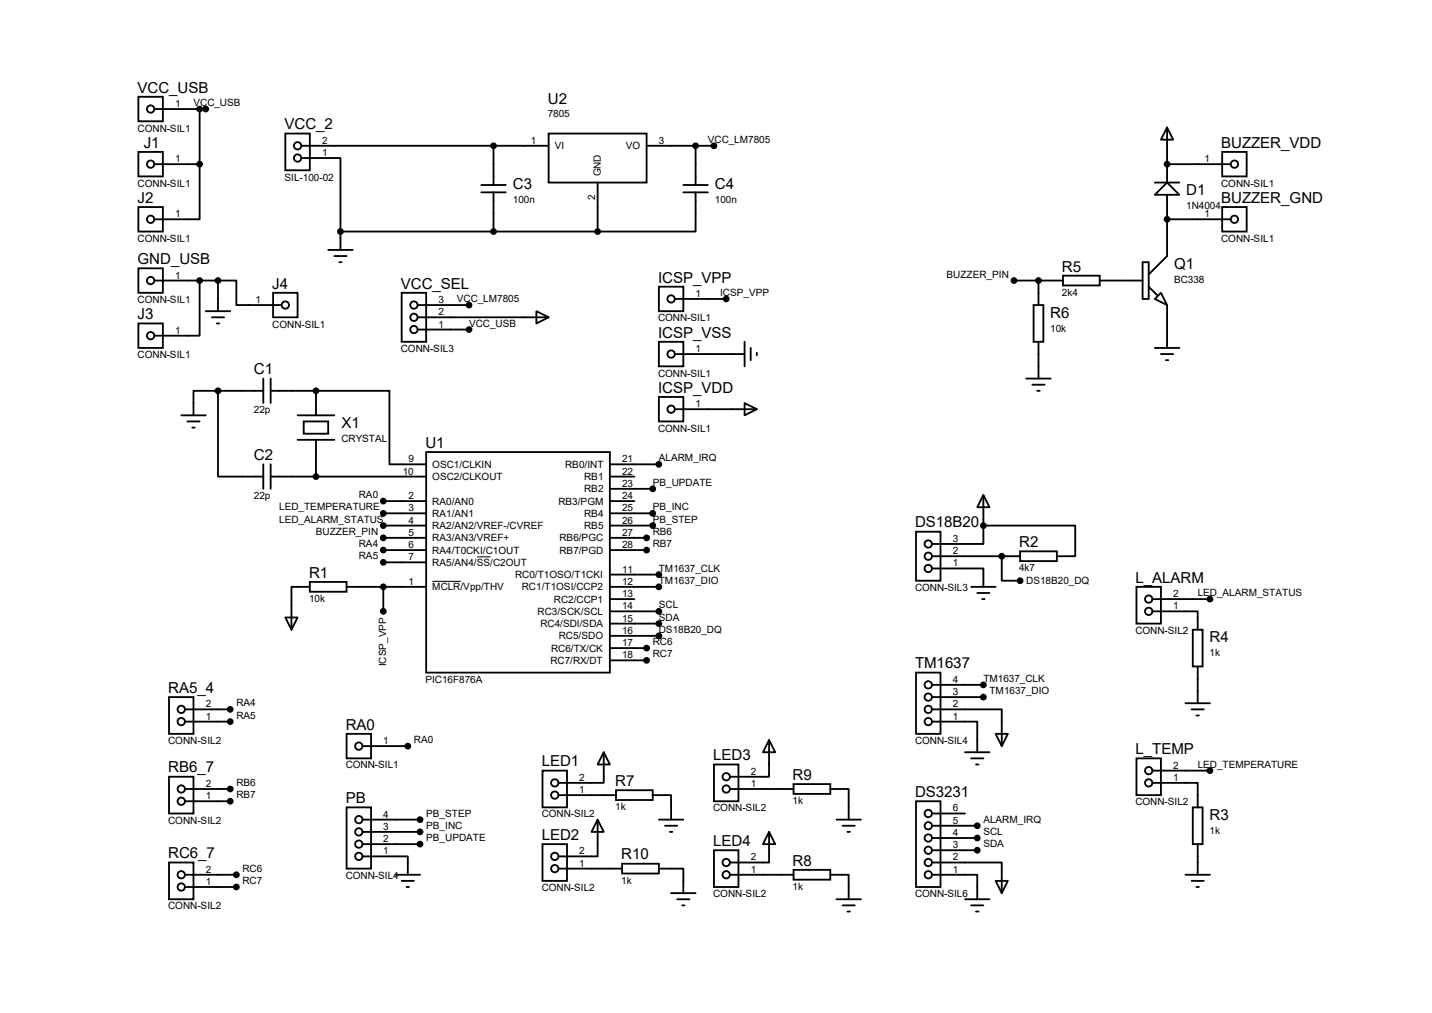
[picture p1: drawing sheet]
<svg xmlns="http://www.w3.org/2000/svg" width="297mm" height="210mm" viewBox="0 0 297 210" stroke-linecap="round" stroke-linejoin="round" font-family="sans-serif">
<g fill="none" stroke="#000" stroke-width=".38">
<path d="M28.7 20.1h5.1v5h-5.1zM28.7 31.5h5.1v5.1h-5.1zM32 34h9.4M32 22.6h10.7M41.4 34v11.5h-9.4M41.4 22.6v11.4M59.2 27.7h5.1v7.6h-5.1zM62.5 32.8h8.1v15.2M62.5 30.2h51.3M99.8 38.4h5.1M99.8 39.9h5.1M102.4 30.2v8.2"/>
<path d="M102.4 39.9v8.1M113.8 27.7h20.3v10.1h-20.3zM124 37.8v10.2M134.1 30.2h14M141.7 38.4h5.1M141.7 39.9h5.1M144.3 39.9v8.1h-20.3M144.3 30.2v8.2M239.5 37.8h5.1M242.1 26.4l1.2 2.6h-2.5zM242.1 37.8l2.5 2.6h-5.1zM242.1 26.4v11.4"/>
<path d="M242.1 34h13.2M253.5 31.5h5.1v5.1h-5.1zM28.7 55.6h5.1v5.1h-5.1zM28.7 42.9h5.1v5.1h-5.1zM32 58.2h13.2M41.4 58.2v11.4h-9.4M45.2 58.2h3.8v5h9.4M45.2 58.2v6.3M68.1 51.8h5.1M69.3 53.1h2.6M70.4 54.4h.5M70.6 48h53.4"/>
<path d="M70.6 48v3.8M136.7 59.4h5v5.1h-5zM210.3 58.2h10.2M215.4 58.2v5M220.5 57.1h7.6v2.1h-7.6zM228.1 58.2h8.9M237 54.4h1.3v7.6h-1.3zM238.3 59.4l1.7 1.8M242.1 40.4v12.7l-3.8 3.8M242.1 45.5h13.2M253.5 42.9h5.1v5.1h-5.1zM28.7 67.1h5.1v5h-5.1z"/>
<path d="M42.7 64.5h5.1M43.9 65.8h2.6M45 67.1h.5M54.6 78.5v5.1M56.1 78.5v5.1M56.6 60.7h5.1v5.1h-5.1zM83.3 60.7h5.1v10.2h-5.1zM86.6 65.8h27.2M86.6 63.2h10.7M86.6 68.3h10.7M111.3 64.5l2.5 1.3-2.5 1.3zM136.7 70.9h5v5h-5z"/>
<path d="M140 62h10.6M140 73.4h14.4M154.4 70.9v5M155.7 72.1v2.6M157 73.2v.5M212.9 78.5h5M214.1 79.8h2.6M214.4 63.2h2v7.7h-2zM215.4 70.9v7.6M239.5 72.1h5.1M240.8 60.7l1.3 2.5-2.6-1.2zM240.8 73.4h2.5"/>
<path d="M241.8 74.7h.5M242.1 63.2v8.9M37.6 86.1h5.1M38.9 87.4h2.5M39.9 88.6h.5M45.2 81v17.8h9.4M45.2 81h-5.1v5.1M45.2 81h9.4M54.6 96.3v5M56.1 81h9.4M56.1 98.8h32.3M56.1 96.3v5"/>
<path d="M61.7 91.2h7.6M61.7 86.1h7.6M63 87.4h5.1v2.5h-5.1zM65.5 81h15.3v15.3h7.6M65.5 81v5.1M65.5 91.2v7.6M88.4 93.7h38.1v45.7h-38.1zM126.5 98.8h5.1M126.5 96.3h10.2M136.7 82.3h5v5.1h-5zM140 84.8h17M154.4 83.6l2.6 1.2-2.6 1.3z"/>
<path d="M215.1 81h.5M79.5 106.4h8.9M79.5 109h8.9M79.5 111.5h8.9M79.5 103.9h8.9M79.5 114h8.9M79.5 116.6h8.9M126.5 119.1h10.2M126.5 101.3h8.9M126.5 106.4h8.9M126.5 109h8.9M126.5 111.5h7.6"/>
<path d="M126.5 103.9h5.1M126.5 114h7.6M190 110.2h5.1v10.2h-5.1zM193.3 117.9h10.7v3.8M193.3 115.3h18.3M204 102.6l1.2 2.6h-2.5zM204 109v3.8h-10.7M204 109h19v6.3h-3.8M204 102.6v6.4M207.8 115.3v5.1h3.8M211.6 114.3h7.6v2h-7.6zM59.2 128h2.5l-1.2 2.6z"/>
<path d="M64.3 120.6h7.6v2.1h-7.6zM64.3 121.7h-3.8v8.9M71.9 121.7h16.5M79.5 121.7v5M126.5 129.3h10.2M126.5 126.7h10.2M126.5 121.7h10.2M126.5 131.8h10.2M126.5 124.2h5.1M126.5 134.4h7.6M126.5 136.9h7.6M190 139.4h5.1v12.7h-5.1z"/>
<path d="M201.4 121.7h5.1M202.7 122.9h2.5M203.7 124.2h.5M235.7 121.7h5.1v7.6h-5.1zM239 126.7h9.4v3.9M239 124.2h12M247.4 130.6h2v7.6h-2zM248.4 138.2v7.6M35.1 144.5h5v7.6h-5zM38.4 147.1h9.4M38.4 149.6h9.4M71.9 152.1h5.1v5.1h-5.1z"/>
<path d="M75.2 154.7h9.4M112.5 159.8h5.1v7.6h-5.1zM125.2 156l1.3 2.5h-2.5zM125.2 156v6.3h-9.4M148.1 158.5h5.1v7.6h-5.1zM159.5 153.4l1.3 2.6h-2.6zM159.5 153.4v7.6h-8.1M193.3 149.6h9.4v6.4M193.3 147.1h14.5v7.6M193.3 144.5h10.7M193.3 142h10.7M200.2 156h5"/>
<path d="M201.4 157.2h2.6M202.4 158.5h.5M206.5 152.1h2.5l-1.2 2.6zM235.7 157.2h5.1v7.6h-5.1zM239 159.8h12M245.9 145.8h5.1M247.1 147.1h2.6M248.2 148.3h.5M35.1 178.8h5v7.6h-5zM35.1 161h5v7.7h-5zM38.4 166.1h9.4M38.4 163.6h9.4"/>
<path d="M71.9 167.4h5.1v12.7h-5.1zM75.2 177.5h9.4v3.9M75.2 169.9h11.9M75.2 172.5h11.9M75.2 175h11.9M112.5 175h5.1v7.6h-5.1zM115.8 164.8h12M124 169.9l1.2 2.6h-2.5zM124 169.9v7.6h-8.2M127.8 163.8h7.6v2.1h-7.6zM129 179.1h7.7v2h-7.7zM135.4 164.8h3.8v5.1"/>
<path d="M136.7 169.9h5M137.9 171.2h2.6M138.9 172.5h.5M148.1 176.3h5.1v7.6h-5.1zM151.4 163.6h13.2M159.5 172.5l1.3 2.5h-2.6zM159.5 172.5v6.3h-8.1M164.6 162.6h7.6v2h-7.6zM172.2 163.6h3.8v6.3M173.5 169.9h5.1M174.8 171.2h2.5M175.8 172.5h.5"/>
<path d="M190 166.1h5.1v17.8h-5.1zM193.3 178.8h14.5v6.4M193.3 176.3h9.4M193.3 173.7h9.4M193.3 171.2h9.4M193.3 168.7h6.9M239 162.3h9.4v5.1M247.4 167.4h2v7.6h-2zM248.4 175v6.4M38.4 181.4h10.6M38.4 183.9h10.6M82 181.4h5.1"/>
<path d="M83.3 182.6h2.6M84.3 183.9h.5M115.8 180.1h13.2M136.7 180.1h5v5.1M139.2 185.2h5.1M140.5 186.4h2.5M141.5 187.7h.5M151.4 181.4h13.2M164.6 180.3h7.6v2.1h-7.6zM172.2 181.4h3.8v5M173.5 186.4h5.1M174.8 187.7h2.5"/>
<path d="M175.8 189h.5M193.3 181.4h9.4v5M200.2 186.4h5M201.4 187.7h2.6M202.4 189h.5M206.5 182.6h2.5l-1.2 2.6zM245.9 181.4h5.1M247.1 182.6h2.6M248.2 183.9h.5"/>
<circle cx="31.2" cy="22.6" r=".76"/>
<circle cx="31.2" cy="34" r=".76"/>
<circle cx="61.7" cy="32.8" r=".76"/>
<circle cx="61.7" cy="30.2" r=".76"/>
<circle cx="256" cy="34" r=".76"/>
<circle cx="31.2" cy="45.5" r=".76"/>
<circle cx="31.2" cy="58.2" r=".76"/>
<circle cx="256" cy="45.5" r=".76"/>
<circle cx="31.2" cy="69.6" r=".76"/>
<circle cx="59.2" cy="63.2" r=".76"/>
<circle cx="85.9" cy="63.2" r=".76"/>
<circle cx="85.9" cy="68.3" r=".76"/>
<circle cx="85.9" cy="65.8" r=".76"/>
<circle cx="139.2" cy="73.4" r=".76"/>
<circle cx="139.2" cy="62" r=".76"/>
<circle cx="139.2" cy="84.8" r=".76"/>
<circle cx="192.5" cy="112.8" r=".76"/>
<circle cx="192.5" cy="115.3" r=".76"/>
<circle cx="192.5" cy="117.9" r=".76"/>
<circle cx="238.3" cy="126.7" r=".76"/>
<circle cx="238.3" cy="124.2" r=".76"/>
<circle cx="37.6" cy="149.6" r=".76"/>
<circle cx="37.6" cy="147.1" r=".76"/>
<circle cx="74.4" cy="154.7" r=".76"/>
<circle cx="192.5" cy="142" r=".76"/>
<circle cx="192.5" cy="149.6" r=".76"/>
<circle cx="192.5" cy="147.1" r=".76"/>
<circle cx="192.5" cy="144.5" r=".76"/>
<circle cx="238.3" cy="159.8" r=".76"/>
<circle cx="37.6" cy="166.1" r=".76"/>
<circle cx="37.6" cy="163.6" r=".76"/>
<circle cx="74.4" cy="169.9" r=".76"/>
<circle cx="74.4" cy="175" r=".76"/>
<circle cx="74.4" cy="172.5" r=".76"/>
<circle cx="74.4" cy="177.5" r=".76"/>
<circle cx="115.1" cy="162.3" r=".76"/>
<circle cx="115.1" cy="177.5" r=".76"/>
<circle cx="115.1" cy="164.8" r=".76"/>
<circle cx="150.6" cy="178.8" r=".76"/>
<circle cx="150.6" cy="163.6" r=".76"/>
<circle cx="150.6" cy="161" r=".76"/>
<circle cx="192.5" cy="168.7" r=".76"/>
<circle cx="192.5" cy="171.2" r=".76"/>
<circle cx="192.5" cy="178.8" r=".76"/>
<circle cx="192.5" cy="173.7" r=".76"/>
<circle cx="192.5" cy="176.3" r=".76"/>
<circle cx="238.3" cy="162.3" r=".76"/>
<circle cx="37.6" cy="181.4" r=".76"/>
<circle cx="37.6" cy="183.9" r=".76"/>
<circle cx="115.1" cy="180.1" r=".76"/>
<circle cx="150.6" cy="181.4" r=".76"/>
<circle cx="192.5" cy="181.4" r=".76"/>
</g>
<path d="M99 115.4h2.8M89.7 120.5h5.9" fill="none" stroke="#000" stroke-width=".21"/>
<g fill="#000" stroke="#000" stroke-width=".38">
<circle cx="41.4" cy="22.6" r=".51"/>
<circle cx="41.4" cy="34" r=".51"/>
<circle cx="42.7" cy="22.6" r=".51"/>
<circle cx="102.4" cy="30.2" r=".51"/>
<circle cx="144.3" cy="30.2" r=".51"/>
<circle cx="148.1" cy="30.2" r=".51"/>
<circle cx="242.1" cy="34" r=".51"/>
<circle cx="41.4" cy="58.2" r=".51"/>
<circle cx="45.2" cy="58.2" r=".51"/>
<circle cx="70.6" cy="48" r=".51"/>
<circle cx="102.4" cy="48" r=".51"/>
<circle cx="124" cy="48" r=".51"/>
<circle cx="210.3" cy="58.2" r=".51"/>
<circle cx="215.4" cy="58.2" r=".51"/>
<circle cx="242.1" cy="45.5" r=".51"/>
<circle cx="97.3" cy="68.3" r=".51"/>
<circle cx="97.3" cy="63.2" r=".51"/>
<circle cx="150.6" cy="62" r=".51"/>
<circle cx="45.2" cy="81" r=".51"/>
<circle cx="65.5" cy="81" r=".51"/>
<circle cx="65.5" cy="98.8" r=".51"/>
<circle cx="136.7" cy="96.3" r=".51"/>
<circle cx="79.5" cy="106.4" r=".51"/>
<circle cx="79.5" cy="109" r=".51"/>
<circle cx="79.5" cy="111.5" r=".51"/>
<circle cx="79.5" cy="103.9" r=".51"/>
<circle cx="79.5" cy="116.6" r=".51"/>
<circle cx="79.5" cy="114" r=".51"/>
<circle cx="134.1" cy="114" r=".51"/>
<circle cx="134.1" cy="111.5" r=".51"/>
<circle cx="135.4" cy="101.3" r=".51"/>
<circle cx="135.4" cy="106.4" r=".51"/>
<circle cx="135.4" cy="109" r=".51"/>
<circle cx="136.7" cy="119.1" r=".51"/>
<circle cx="204" cy="109" r=".51"/>
<circle cx="207.8" cy="115.3" r=".51"/>
<circle cx="79.5" cy="126.7" r=".51"/>
<circle cx="79.5" cy="121.7" r=".51"/>
<circle cx="134.1" cy="136.9" r=".51"/>
<circle cx="134.1" cy="134.4" r=".51"/>
<circle cx="136.7" cy="129.3" r=".51"/>
<circle cx="136.7" cy="121.7" r=".51"/>
<circle cx="136.7" cy="131.8" r=".51"/>
<circle cx="136.7" cy="126.7" r=".51"/>
<circle cx="211.6" cy="120.4" r=".51"/>
<circle cx="251" cy="124.2" r=".51"/>
<circle cx="47.8" cy="149.6" r=".51"/>
<circle cx="47.8" cy="147.1" r=".51"/>
<circle cx="84.6" cy="154.7" r=".51"/>
<circle cx="204" cy="144.5" r=".51"/>
<circle cx="204" cy="142" r=".51"/>
<circle cx="251" cy="159.8" r=".51"/>
<circle cx="47.8" cy="166.1" r=".51"/>
<circle cx="47.8" cy="163.6" r=".51"/>
<circle cx="87.1" cy="169.9" r=".51"/>
<circle cx="87.1" cy="172.5" r=".51"/>
<circle cx="87.1" cy="175" r=".51"/>
<circle cx="202.7" cy="176.3" r=".51"/>
<circle cx="202.7" cy="171.2" r=".51"/>
<circle cx="202.7" cy="173.7" r=".51"/>
<circle cx="49" cy="183.9" r=".51"/>
<circle cx="49" cy="181.4" r=".51"/>
</g>
<g font-size="3.1">
<text x="28.5" y="19.2">VCC_USB</text>
<text x="113.6" y="21.5">U2</text>
<text x="59" y="26.8">VCC_2</text>
<text x="29.8" y="30.6">J1</text>
<text x="253.3" y="30.6">BUZZER_VDD</text>
<text x="106.4" y="39.2">C3</text>
<text x="148.3" y="39.2">C4</text>
<text x="246" y="40.5">D1</text>
<text x="28.5" y="42.1">J2</text>
<text x="253.3" y="42.1">BUZZER_GND</text>
<text x="28.5" y="54.8">GND_USB</text>
<text x="56.5" y="59.9">J4</text>
<text x="83.1" y="59.9">VCC_SEL</text>
<text x="136.5" y="58.6">ICSP_VPP</text>
<text x="220.3" y="56.3">R5</text>
<text x="243.5" y="55.8">Q1</text>
<text x="217.8" y="65.9">R6</text>
<text x="28.5" y="66.2">J3</text>
<text x="136.5" y="70">ICSP_VSS</text>
<text x="52.7" y="77.6">C1</text>
<text x="136.5" y="81.4">ICSP_VDD</text>
<text x="70.8" y="88.8">X1</text>
<text x="52.7" y="95.4">C2</text>
<text x="88.2" y="92.9">U1</text>
<text x="189.8" y="109.3">DS18B20</text>
<text x="211.4" y="113.4">R2</text>
<text x="64.1" y="119.8">R1</text>
<text x="235.5" y="120.8">L_ALARM</text>
<text x="250.9" y="133.2">R4</text>
<text x="34.9" y="143.6">RA5_4</text>
<text x="189.8" y="138.6">TM1637</text>
<text x="71.7" y="151.3">RA0</text>
<text x="34.9" y="160.1">RB6_7</text>
<text x="112.4" y="158.9">LED1</text>
<text x="147.9" y="157.6">LED3</text>
<text x="164.4" y="161.7">R9</text>
<text x="235.5" y="156.3">L_TEMP</text>
<text x="71.7" y="166.5">PB</text>
<text x="127.6" y="162.9">R7</text>
<text x="189.8" y="165.2">DS3231</text>
<text x="250.9" y="170">R3</text>
<text x="34.9" y="177.9">RC6_7</text>
<text x="112.4" y="174.1">LED2</text>
<text x="128.9" y="178.2">R10</text>
<text x="147.9" y="175.4">LED4</text>
<text x="164.4" y="179.5">R8</text>
</g>
<g font-size="2.1">
<text x="36.3" y="22.2">1</text>
<text x="40.1" y="22">VCC_USB</text>
<text x="28.5" y="27.3">CONN-SIL1</text>
<text x="66.8" y="29.8">2</text>
<text x="110.1" y="29.8">1</text>
<text x="113.6" y="24.3">7805</text>
<text x="136.7" y="29.8">3</text>
<text x="146.8" y="29.6">VCC_LM7805</text>
<text x="36.3" y="33.6">1</text>
<text x="66.8" y="32.3">1</text>
<text x="115.1" y="30.9">VI</text>
<text x="129.8" y="30.9">VO</text>
<text x="249.8" y="33.6">1</text>
<text x="28.5" y="38.7">CONN-SIL1</text>
<text x="59" y="37.4">SIL-100-02</text>
<text x="123.4" y="41.5" transform="rotate(-90 123.4 41.5)">2</text>
<text x="124.6" y="36.6" transform="rotate(-90 124.6 36.6)">GND</text>
<text x="253.3" y="38.7">CONN-SIL1</text>
<text x="36.3" y="45">1</text>
<text x="106.4" y="42.1">100n</text>
<text x="148.3" y="42.1">100n</text>
<text x="246" y="43.4">1N4004</text>
<text x="249.8" y="45">1</text>
<text x="28.5" y="50.1">CONN-SIL1</text>
<text x="253.3" y="50.1">CONN-SIL1</text>
<text x="36.3" y="57.7">1</text>
<text x="196.3" y="57.6">BUZZER_PIN</text>
<text x="243.5" y="58.6">BC338</text>
<text x="28.5" y="62.8">CONN-SIL1</text>
<text x="53" y="62.8">1</text>
<text x="90.9" y="65.4">2</text>
<text x="90.9" y="62.8">3</text>
<text x="94.7" y="62.7">VCC_LM7805</text>
<text x="144.3" y="61.6">1</text>
<text x="149.4" y="61.4">ICSP_VPP</text>
<text x="220.3" y="61.3">2k4</text>
<text x="36.3" y="69.2">1</text>
<text x="56.5" y="67.9">CONN-SIL1</text>
<text x="90.9" y="67.9">1</text>
<text x="97.3" y="67.7">VCC_USB</text>
<text x="136.5" y="66.6">CONN-SIL1</text>
<text x="217.8" y="68.8">10k</text>
<text x="28.5" y="74.3">CONN-SIL1</text>
<text x="83.1" y="73">CONN-SIL3</text>
<text x="144.3" y="73">1</text>
<text x="136.5" y="78.1">CONN-SIL1</text>
<text x="52.7" y="85.7">22p</text>
<text x="136.5" y="89.5">CONN-SIL1</text>
<text x="144.3" y="84.4">1</text>
<text x="70.8" y="91.7">CRYSTAL</text>
<text x="84.7" y="95.8">9</text>
<text x="129" y="95.8">21</text>
<text x="136.7" y="95.7">ALARM_IRQ</text>
<text x="83.5" y="98.4">10</text>
<text x="89.7" y="97">OSC1/CLKIN</text>
<text x="89.7" y="99.5">OSC2/CLKOUT</text>
<text x="117.2" y="97">RB0/INT</text>
<text x="121.2" y="99.5">RB1</text>
<text x="129" y="100.9">23</text>
<text x="129" y="98.4">22</text>
<text x="135.4" y="100.8">PB_UPDATE</text>
<text x="52.7" y="103.5">22p</text>
<text x="57.9" y="105.8">LED_TEMPERATURE</text>
<text x="74.4" y="103.3">RA0</text>
<text x="84.7" y="103.5">2</text>
<text x="84.7" y="106">3</text>
<text x="89.7" y="104.6">RA0/AN0</text>
<text x="89.7" y="107.1">RA1/AN1</text>
<text x="115.8" y="104.6">RB3/PGM</text>
<text x="121.2" y="107.1">RB4</text>
<text x="121.2" y="102.1">RB2</text>
<text x="129" y="106">25</text>
<text x="129" y="103.5">24</text>
<text x="135.4" y="105.8">PB_INC</text>
<text x="57.9" y="108.3">LED_ALARM_STATUS</text>
<text x="65.5" y="110.9">BUZZER_PIN</text>
<text x="74.4" y="113.4">RA4</text>
<text x="84.7" y="108.5">4</text>
<text x="84.7" y="113.6">6</text>
<text x="84.7" y="111.1">5</text>
<text x="89.7" y="109.7">RA2/AN2/VREF-/CVREF</text>
<text x="89.7" y="112.2">RA3/AN3/VREF+</text>
<text x="116" y="112.2">RB6/PGC</text>
<text x="121.2" y="109.7">RB5</text>
<text x="129" y="113.6">28</text>
<text x="129" y="111.1">27</text>
<text x="129" y="108.5">26</text>
<text x="135.4" y="108.3">PB_STEP</text>
<text x="135.4" y="110.9">RB6</text>
<text x="135.4" y="113.4">RB7</text>
<text x="197.6" y="112.4">3</text>
<text x="74.4" y="116">RA5</text>
<text x="84.7" y="116.2">7</text>
<text x="89.7" y="114.8">RA4/T0CKI/C1OUT</text>
<text x="89.7" y="117.3">RA5/AN4/SS/C2OUT</text>
<text x="106.8" y="119.8">RC0/T1OSO/T1CKI</text>
<text x="116" y="114.8">RB7/PGD</text>
<text x="129" y="118.7">11</text>
<text x="136.7" y="118.5">TM1637_CLK</text>
<text x="197.6" y="117.4">1</text>
<text x="197.6" y="114.9">2</text>
<text x="211.4" y="118.4">4k7</text>
<text x="64.1" y="124.8">10k</text>
<text x="84.7" y="121.2">1</text>
<text x="89.7" y="122.4">MCLR/Vpp/THV</text>
<text x="108.2" y="122.4">RC1/T1OSI/CCP2</text>
<text x="114.9" y="124.9">RC2/CCP1</text>
<text x="129" y="121.2">12</text>
<text x="129" y="123.8">13</text>
<text x="136.7" y="121">TM1637_DIO</text>
<text x="189.8" y="122.5">CONN-SIL3</text>
<text x="212.9" y="121">DS18B20_DQ</text>
<text x="243.3" y="123.8">2</text>
<text x="248.4" y="123.6">LED_ALARM_STATUS</text>
<text x="111.5" y="127.5">RC3/SCK/SCL</text>
<text x="112.1" y="130">RC4/SDI/SDA</text>
<text x="129" y="126.3">14</text>
<text x="129" y="131.4">16</text>
<text x="129" y="128.9">15</text>
<text x="136.7" y="128.7">SDA</text>
<text x="136.7" y="126.1">SCL</text>
<text x="136.7" y="131.2">DS18B20_DQ</text>
<text x="235.5" y="131.4">CONN-SIL2</text>
<text x="243.3" y="126.3">1</text>
<text x="114.2" y="137.6">RC7/RX/DT</text>
<text x="114.3" y="135.1">RC6/TX/CK</text>
<text x="115.9" y="132.5">RC5/SDO</text>
<text x="129" y="136.5">18</text>
<text x="129" y="133.9">17</text>
<text x="135.4" y="133.7">RC6</text>
<text x="135.4" y="136.3">RC7</text>
<text x="250.9" y="136.1">1k</text>
<text x="80.1" y="138.2" transform="rotate(-90 80.1 138.2)">ICSP_VPP</text>
<text x="88.2" y="141.5">PIC16F876A</text>
<text x="197.6" y="141.6">4</text>
<text x="204" y="141.4">TM1637_CLK</text>
<text x="205.2" y="143.9">TM1637_DIO</text>
<text x="42.7" y="149.2">1</text>
<text x="42.7" y="146.6">2</text>
<text x="49" y="146.4">RA4</text>
<text x="49" y="149">RA5</text>
<text x="197.6" y="149.2">1</text>
<text x="197.6" y="146.6">2</text>
<text x="197.6" y="144.1">3</text>
<text x="34.9" y="154.2">CONN-SIL2</text>
<text x="79.5" y="154.3">1</text>
<text x="85.9" y="154.1">RA0</text>
<text x="189.8" y="154.2">CONN-SIL4</text>
<text x="71.7" y="159.3">CONN-SIL1</text>
<text x="120.1" y="161.9">2</text>
<text x="155.7" y="160.6">2</text>
<text x="243.3" y="161.9">1</text>
<text x="243.3" y="159.3">2</text>
<text x="248.4" y="159.1">LED_TEMPERATURE</text>
<text x="42.7" y="165.7">1</text>
<text x="42.7" y="163.2">2</text>
<text x="49" y="165.5">RB7</text>
<text x="49" y="162.9">RB6</text>
<text x="120.1" y="164.4">1</text>
<text x="127.6" y="167.9">1k</text>
<text x="155.7" y="163.2">1</text>
<text x="164.4" y="166.7">1k</text>
<text x="235.5" y="166.9">CONN-SIL2</text>
<text x="34.9" y="170.7">CONN-SIL2</text>
<text x="79.5" y="172">3</text>
<text x="79.5" y="169.5">4</text>
<text x="88.4" y="169.3">PB_STEP</text>
<text x="88.4" y="171.8">PB_INC</text>
<text x="112.4" y="169.5">CONN-SIL2</text>
<text x="147.9" y="168.2">CONN-SIL2</text>
<text x="197.6" y="173.3">4</text>
<text x="197.6" y="170.8">5</text>
<text x="197.6" y="168.2">6</text>
<text x="204" y="173.1">SCL</text>
<text x="204" y="170.6">ALARM_IRQ</text>
<text x="250.9" y="172.9">1k</text>
<text x="79.5" y="177.1">1</text>
<text x="79.5" y="174.6">2</text>
<text x="88.4" y="174.4">PB_UPDATE</text>
<text x="120.1" y="179.7">1</text>
<text x="120.1" y="177.1">2</text>
<text x="155.7" y="178.4">2</text>
<text x="197.6" y="178.4">2</text>
<text x="197.6" y="175.9">3</text>
<text x="204" y="175.6">SDA</text>
<text x="42.7" y="183.5">1</text>
<text x="42.7" y="180.9">2</text>
<text x="50.3" y="180.7">RC6</text>
<text x="50.3" y="183.3">RC7</text>
<text x="71.7" y="182.2">CONN-SIL4</text>
<text x="112.4" y="184.7">CONN-SIL2</text>
<text x="128.9" y="183.2">1k</text>
<text x="147.9" y="186">CONN-SIL2</text>
<text x="155.7" y="180.9">1</text>
<text x="164.4" y="184.4">1k</text>
<text x="189.8" y="186">CONN-SIL6</text>
<text x="197.6" y="180.9">1</text>
<text x="34.9" y="188.5">CONN-SIL2</text>
</g>
</svg>
